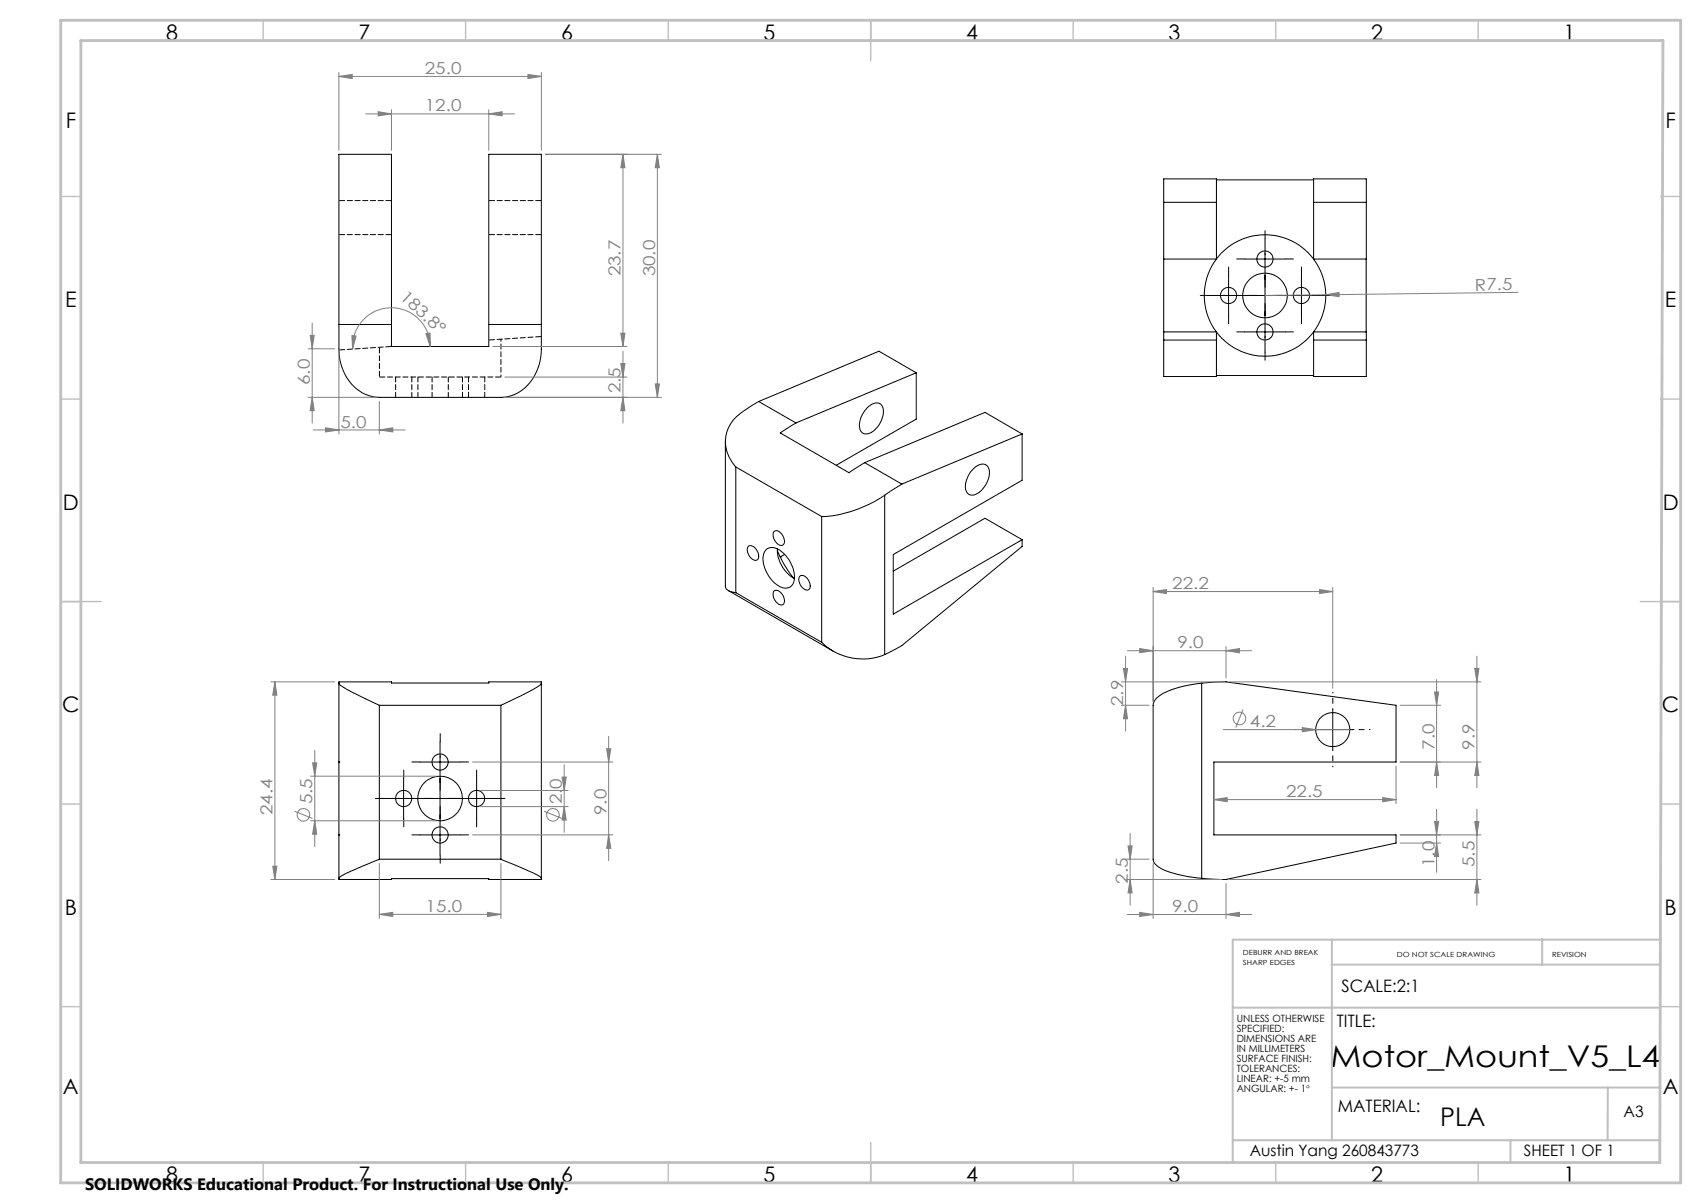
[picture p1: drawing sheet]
<svg xmlns="http://www.w3.org/2000/svg" width="420mm" height="297mm" viewBox="0 0 420 297" stroke-linecap="round" stroke-linejoin="round" font-family="sans-serif">
<g fill="none" stroke="#000" stroke-width=".25">
<path d="M287.3 49.9h13.1M300.4 44.4h23.9M312.3 58.9v28.1M324.3 49.9h13.1M287.3 64h13.1M298.3 73h28.1M300.4 64a15 15 0 0 0 0 17.9M300.4 64a15 15 0 0 1 23.9 0M300.4 64v-19.8h-13.1v48.8h13.1v-11.1M303.4 67.9v10.1M307.3 64h10.1M321.3 67.9v10.1"/>
<path d="M324.3 64a15 15 0 0 1 0 17.9M324.3 64h13.1M324.3 64v-19.8h13.1v48.8h-13.1v-11.1M83.7 80.1v1.2a28.9 28.9 0 0 0 .7 9.3 10.3 10.3 0 0 0 9.3 7.5h30a10.2 10.2 0 0 0 9.3-7.6 29.2 29.2 0 0 0 .7-9.2v-1.2M83.7 80.1v-42h13v42M83.7 80.1h13M96.7 80.1v5.4h24v-5.4M120.7 80.1v-42h13v42M120.7 80.1h13M187.3 99.1a25 25 0 0 0-6.5 4.9 8.7 8.7 0 0 0 .9 11.3M187.3 99.1l9.2 5.3M226.2 92v11.5l-19.7 11.4"/>
<path d="M226.2 92l-29.7 12.4M226.2 92l-9.2-5.3-29.7 12.4M287.3 81.9h13.1M287.3 84h13.1M300.4 81.9a15 15 0 0 0 23.9 0M300.4 92.7h23.9M307.3 81.9h10.1M324.3 81.9h13.1M324.3 84h13.1M179.1 109v36a2.74 2.74 0 0 0 2.6 1.3M181.7 115.3l21.2 12.2M181.7 115.3v31"/>
<path d="M196.5 104.4l-3.8 2.5 16.9 9.8 3.9-2.5M213.5 114.2l9.2 5.3M214.1 100.7a2.62 2.62 0 0 1 3.4-.9 4.1 4.1 0 0 1-.3 4.8 4.2 4.2 0 0 1-3.8 2.5 2.4 2.4 0 0 1-1.1-3.2l.6-1.5zM222.7 119.5l-4.3 2.8M240.2 115.8a2.48 2.48 0 0 1 3.6-.7 4.8 4.8 0 0 1-1.1 5.5 2.94 2.94 0 0 1-3.7 1.3 4.1 4.1 0 0 1 .3-4.8zM252.4 107.1l-29.7 12.4M252.4 107.1v11.5l-31.8 18.3v14.7l31.8-18.4M252.4 107.1l-9.2-5.3-29.7 12.4M184.9 134.8a2.48 2.48 0 0 1 2.4 3.1 .96 .96 0 0 1-1.7 0 2.33 2.33 0 0 1-.7-3.1zM189.2 135.7a3 3 0 0 1 4.1 .8 7.4 7.4 0 0 1 2.5 7.6 2.58 2.58 0 0 1-4.1 .1 7.9 7.9 0 0 1-3.1-7.6zM191.1 131.2a1.61 1.61 0 0 1 2.3 1.2 1.59 1.59 0 0 1-.2 2.2 2.48 2.48 0 0 1-2.3-2.7zM191.9 136l.8 1.5"/>
<path d="M191.9 135.5a8.5 8.5 0 0 0 4.2 7.3M192.7 137.5h.1M192.7 137.5l1.9 3.5 1.3 1.7M193.7 136.9l-1 .6M202.9 127.5v31.1M218.4 122.3a30 30 0 0 1-15.5 5.2M218.4 122.3v39.3M252.4 133.2v1.7l-29.7 24.5-4.3 2.2M252.4 133.2l-9.2-5.3-22.6 13.1M179.8 145.8l25.9 14.9M181.7 146.3l21.2 12.3M191.1 145.9a2 2 0 0 1 2.5 1.8 1.01 1.01 0 0 1-.2 1.5 1.01 1.01 0 0 1-1.4-.3 2.45 2.45 0 0 1-.9-3z"/>
<path d="M197.5 142.2a1.75 1.75 0 0 1 2.3 1.5 1.3 1.3 0 0 1-.5 2 2.52 2.52 0 0 1-1.8-3.5zM202.9 158.6a14.4 14.4 0 0 0 15.5 3M83.7 168.7v-.4h13v.3h24v-.3h13v.4M83.7 168.7a7.3 7.3 0 0 0 3.1 2.1l6.9 3.3M83.7 168.7v48.1M93.7 174.1h30M93.7 174.1v38M123.7 174.1v38M133.7 168.7a11.5 11.5 0 0 1-4.5 2.8l-5.5 2.6M133.7 168.7v48.1M296.7 168.7a23.2 23.2 0 0 0-10.5 3.2 2.99 2.99 0 0 0-1.5 2.2v38a4.4 4.4 0 0 0 3.5 3 37.4 37.4 0 0 0 8.5 1.7M296.7 168.7l6-.4 42 5.8v14h-45v18h45v2l-42 9-6-.3"/>
<path d="M296.7 168.7v48.1M329.1 175.2v9.9M83.7 188.1h.1M94.7 197.1h28M99.7 192.2v9.9M103.7 188.1h10M108.7 183.1v28M117.7 192.2v9.9M324.1 180.1h10M83.7 206.1h.1M83.7 216.8v.3h13v-.2h24v.2h13v-.3M93.7 212.1v.1a67.3 67.3 0 0 0-9.9 4.4l-.1 .2"/>
<path d="M93.7 212.1h30M103.7 206.1h10M123.7 212.1v.1a67.3 67.3 0 0 1 9.8 4.4l.2 .2"/>
<circle cx="303.3" cy="73" r="2"/>
<circle cx="312.3" cy="64" r="2"/>
<circle cx="312.3" cy="73" r="5.5"/>
<circle cx="321.3" cy="73" r="2"/>
<circle cx="312.3" cy="81.9" r="2"/>
<circle cx="99.7" cy="197.1" r="2.01"/>
<circle cx="108.7" cy="197.1" r="5.5"/>
<circle cx="108.7" cy="188.1" r="2"/>
<circle cx="117.7" cy="197.1" r="2.01"/>
<circle cx="329.1" cy="180.1" r="4.2"/>
<circle cx="108.7" cy="206.1" r="2.01"/>
</g>
<path d="M83.7 57.9h13M96.7 49.5h-13M120.7 57.9h13M133.7 49.5h-13M93.7 93.1h30" fill="none" stroke="#000" stroke-width=".25" stroke-dasharray="1.3 .6" stroke-dashoffset="-.1"/>
<path d="M83.7 86.4l13-.9M93.7 85.7v7.4M120.7 83.9l13-.8" fill="none" stroke="#000" stroke-width=".25" stroke-dasharray="1.3 .6" stroke-dashoffset="-.2"/>
<path d="M123.7 93.1v-9.4" fill="none" stroke="#000" stroke-width=".25" stroke-dasharray="1.3 .6" stroke-dashoffset=".7"/>
<path d="M97.7 93.1v5M101.7 98.1v-5M103.2 93.1v5M106.7 93.1v5M110.7 98.1v-5M114.2 98.1v-5M115.7 93.1v5M119.7 98.1v-5" fill="none" stroke="#000" stroke-width=".25" stroke-dasharray="1.3 .6"/>
<g fill="none" stroke="#808080" stroke-width=".25">
<path d="M83.7 18.9l3.3-.5v1zM83.7 17.9v19.2M83.7 18.9h50M130.4 18.4l3.3 .5-3.3 .5zM133.7 17.9v19.2M90.3 28.1h36.7M93.4 27.6l3.3 .5-3.3 .5zM96.7 27.1v10M120.7 28.1l3.3-.5v1zM120.7 27.1v10M134.7 38.1h28.6M153.8 38.1l.5 3.3h-1z"/>
<path d="M153.8 38.1v47.4M162.3 38.1l.5 3.3h-1zM162.3 38.1v60M77.1 79.8v24.7M327.3 72.8l3.3-.6 .1 1zM374.8 72.2l-62.5 .8M76.1 98.1h16.6M76.1 86.1h6.6M76.6 82.8h1l-.5 3.3zM77.1 98.1l.5 3.3h-1zM83.7 81.1v26M86.9 82.9l1 .1-.8 3.2z"/>
<path d="M93.7 99.1v8M105.2 82.4l1-.2v3.3zM106.2 85.5a9.6 9.6 0 0 0-9.9-9.5 9.6 9.6 0 0 0-9.2 10.2M121.7 85.5h33.1M124.7 98.1h38.6M124.7 93.1h30.1M153.3 82.3h1l-.5 3.2zM153.3 89.8h1l-.5 3.3zM153.8 98.1l.5 3.3h-1zM153.8 86.7v17.8M161.8 94.8h1l-.5 3.3zM77.3 106.1h22.7"/>
<path d="M80.4 105.6l3.3 .5-3.3 .5zM93.7 106.1l3.3-.5v1zM284.7 146l3.3-.4v.9zM284.7 145.1v28M284.7 146h44.4M302.7 159.6v7.8M325.8 145.6l3.3 .4-3.3 .5zM329.1 145.1v24.8M66.9 168.3h15.8M67.9 168.3l.5 3.3h-1.1zM67.9 168.3v48.8M276.9 174.1h6.8"/>
<path d="M276.9 168.3h24.8M277.4 165h1l-.5 3.3zM277.9 162v18.5M277.9 174.1l.5 3.3h-1zM278.4 160.7h30.7M281.4 160.1l3.3 .6-3.3 .4zM302.7 160.7l3.3-.6v1zM303.7 168.3h62M306.9 175.2l-1.7 4.4M321.6 179.6l3.3 .5-3.3 .6zM345.7 174.1h10M354.2 170.8h1l-.5 3.3z"/>
<path d="M354.7 167.8v26.7M364.1 165h1.1l-.5 3.3zM364.7 162v32.5M76.7 191.6h31M77.2 188.3h1l-.5 3.3zM77.7 185.3v23.7M116.7 188.1h34.6M118.7 195.2h21.6M118.7 199.1h21.6M138.8 191.8h1l-.5 3.4zM139.3 199.1l.5 3.4h-1zM139.3 188.8v16.7"/>
<path d="M149.8 184.9h1l-.5 3.2zM150.3 181.8v30.7M299.7 197.4l3.3-.5v1zM299.7 197.4h45M302 180.1h31.3M341.4 196.9l3.3 .5-3.3 .5zM344.7 189.1v9.3M345.7 188.1h20M354.7 188.1l.5 3.3h-1zM354.7 199.8v15.6M364.7 188.1l.5 3.3h-1.1zM364.7 199.8v23.7"/>
<path d="M66.9 217.1h15.8M67.3 213.9h1.1l-.5 3.2zM72.7 200.3l4.5 1.8M76.7 202.6h31M77.7 202.6l.5 3.3h-1zM93.7 213.1v13.7M116.7 206.1h34.6M123.7 213.1v13.7M134.3 200.3l4.4 1.8M150.3 206.1l.5 3.3h-1zM278 217.1h23.7M278 212.1h5.7"/>
<path d="M278.5 208.8h1l-.5 3.3zM279 217.1l.5 3.3h-1zM279 205.8v17.7M284.7 213.1v13.7M302.7 218.2v8.6M303.7 217.1h62M345.7 206.1h20M345.7 208.1h10M354.2 202.8h1l-.5 3.3zM354.7 208.1l.5 3.4h-1zM364.1 202.8h1.1l-.5 3.3zM364.7 217.1l.5 3.3h-1.1z"/>
<path d="M93.7 225.7l3.3-.5v1.1zM93.7 225.7h30M120.4 225.2l3.3 .5-3.3 .6zM278.4 225.8h30.7M281.4 225.2l3.3 .6-3.3 .5zM302.7 225.8l3.3-.6v1.1z"/>
<circle cx="306" cy="177.4" r="1.56"/>
<circle cx="74.9" cy="201.2" r="1.55"/>
<circle cx="136.5" cy="201.2" r="1.55"/>
</g>
<path d="M329.1 175.1v-4.2M324.1 180.1h-4.2M329.1 185.1v4.2M334.1 180.1h4.2" fill="none" stroke="#000" stroke-width=".25" stroke-dasharray="15.2 1.3 1.3 1.3" stroke-dashoffset="15"/>
<g fill="none" stroke="#000" stroke-width=".25" stroke-dasharray="15.2 1.3 1.3 1.3">
<path d="M312.4 58.9v-2M298.4 72.9h-2M302.4 72.9h-.5M303.4 67.9v-2M303.4 77.9v2M307.4 63.9h-2M308.4 72.9h2M312.4 76.9v-2M312.4 68.9v2M312.4 62.9v-.5M316.4 72.9h-2M317.4 63.9h2"/>
<path d="M321.4 67.9v-2M321.4 77.9v2M322.4 72.9h.5M326.4 72.9h2M307.4 81.9h-2M312.4 86.9v2M312.4 82.9v.5M317.4 81.9h2M94.7 197.1h-2M98.7 197.1h-.5M99.7 192.1v-2M103.7 188.1h-2"/>
<path d="M104.7 197.1h2M108.7 183.1v-2M108.7 193.1v2M108.7 187.1v-.5M112.7 197.1h-2M113.7 188.1h2M117.7 192.1v-2M118.7 197.1h.5M122.7 197.1h2M99.7 202.1v2M103.7 206.1h-2M108.7 201.1v-2"/>
<path d="M108.7 211.1v2M108.7 207.1v.5M113.7 206.1h2M117.7 202.1v2"/>
</g>
<g fill="none" stroke="#c0c0c0" stroke-width=".35">
<path d="M65 5v5M115 5v5M165 5v5M215 5v10M265 5v5M315 5v5M365 5v5M15 48.5h5M410 48.5h5M15 98.5h5M410 98.5h5M15 148.5h10"/>
<path d="M405 148.5h10M15 198.5h5M410 198.5h5M15 248.5h5M410 248.5h5M65 287v5M115 287v5M165 287v5M215 282v10M265 287v5M315 287v5M365 287v5"/>
</g>
<path d="M328.8 238.2h81.2M328.9 231.9v49.6M380.8 231.8v6.4M410 232h-105.6v55M304.4 248.8h105.6M328.9 268.5h81M397 268.5l-.1 13M304.4 281.5h105.6M373 281.5v5.5" fill="none" stroke="#c0c0c0" stroke-width=".5"/>
<path d="M15 5h400v287h-400zM20 10h390.6l-.8 277h-389.8z" fill="none" stroke="#c0c0c0" stroke-width=".7"/>
<g fill="#808080">
<path d="M321.6 179.6l3.3 .5-3.3 .6z"/>
<path d="M327.3 72.8l3.3-.6 .1 1z"/>
<path d="M86.9 82.9l1 .1-.8 3.2zM105.2 82.4l1-.2v3.3z"/>
<path d="M302.7 160.7l3.3-.6v1zM281.4 160.1l3.3 .6-3.3 .4zM302.7 225.8l3.3-.6v1.1zM281.4 225.2l3.3 .6-3.3 .5zM325.8 145.6l3.3 .4-3.3 .5zM284.7 146l3.3-.4v.9zM341.4 196.9l3.3 .5-3.3 .5zM299.7 197.4l3.3-.5v1z"/>
<path d="M93.7 225.7l3.3-.5v1.1zM120.4 225.2l3.3 .5-3.3 .6zM93.4 27.6l3.3 .5-3.3 .5zM120.7 28.1l3.3-.5v1zM83.7 18.9l3.3-.5v1zM130.4 18.4l3.3 .5-3.3 .5zM80.4 105.6l3.3 .5-3.3 .5zM93.7 106.1l3.3-.5v1z"/>
<path d="M354.7 188.1l.5 3.3h-1zM354.2 170.8h1l-.5 3.3zM354.7 208.1l.5 3.4h-1zM354.2 202.8h1l-.5 3.3zM77.1 98.1l.5 3.3h-1zM76.6 82.8h1l-.5 3.3z"/>
<path d="M138.8 191.8h1l-.5 3.4zM139.3 199.1l.5 3.4h-1zM149.8 184.9h1l-.5 3.2zM150.3 206.1l.5 3.3h-1zM77.2 188.3h1l-.5 3.3zM77.7 202.6l.5 3.3h-1zM67.9 168.3l.5 3.3h-1.1zM67.3 213.9h1.1l-.5 3.2zM277.4 165h1l-.5 3.3zM277.9 174.1l.5 3.3h-1zM278.5 208.8h1l-.5 3.3zM279 217.1l.5 3.3h-1zM364.1 165h1.1l-.5 3.3zM364.7 188.1l.5 3.3h-1.1zM364.1 202.8h1.1l-.5 3.3zM364.7 217.1l.5 3.3h-1.1zM153.8 38.1l.5 3.3h-1zM153.3 82.3h1l-.5 3.2zM162.3 38.1l.5 3.3h-1zM161.8 94.8h1l-.5 3.3zM153.3 89.8h1l-.5 3.3zM153.8 98.1l.5 3.3h-1z"/>
</g>
<text font-size="7.4" x="328.6" y="263.3">Motor_Mount_V5_L4</text>
<text font-size="6.3" x="355.6" y="278">PLA</text>
<g font-size="5.3">
<text x="41" y="9.9">8</text>
<text x="88.5" y="9.9">7</text>
<text x="138.5" y="9.9">6</text>
<text x="188.5" y="9.9">5</text>
<text x="238.5" y="9.9">4</text>
<text x="288.5" y="9.9">3</text>
<text x="338.5" y="9.9">2</text>
<text x="386" y="9.9">1</text>
<text x="16.2" y="31.6">F</text>
<text x="411.2" y="31.6">F</text>
<text x="16.1" y="75.9">E</text>
<text x="411.1" y="75.9">E</text>
<text x="15.5" y="125.9">D</text>
<text x="410.5" y="125.9">D</text>
<text x="15.4" y="175.9">C</text>
<text x="410.4" y="175.9">C</text>
<text x="16" y="225.9">B</text>
<text x="411" y="225.9">B</text>
<text x="15.5" y="270.1">A</text>
<text x="410.5" y="270.1">A</text>
<text x="41" y="291.9">8</text>
<text x="88.5" y="291.9">7</text>
<text x="138.5" y="291.9">6</text>
<text x="188.5" y="291.9">5</text>
<text x="238.5" y="291.9">4</text>
<text x="288.5" y="291.9">3</text>
<text x="338.5" y="291.9">2</text>
<text x="386" y="291.9">1</text>
</g>
<g font-size="4.2">
<text x="331.3" y="244.9">SCALE:2:1</text>
<text x="330.1" y="253.5">TITLE:</text>
<text x="330.3" y="274.5">MATERIAL:</text>
</g>
<g font-size="4.1" fill="#808080">
<text x="104.9" y="18.3">25.0</text>
<text x="104.9" y="27.5">12.0</text>
<text x="153.2" y="68.3" transform="rotate(-90 153.2 68.3)">23.7</text>
<text x="161.7" y="68.3" transform="rotate(-90 161.7 68.3)">30.0</text>
<text x="364.2" y="71.7" transform="rotate(-1 364.2 71.7)">R7.5</text>
<text x="98.6" y="73.5" transform="rotate(43 98.6 73.5)">183.8°</text>
<text x="76.5" y="95" transform="rotate(-90 76.5 95)">6.0</text>
<text x="153.2" y="97.1" transform="rotate(-90 153.2 97.1)">2.5</text>
<text x="84.1" y="105.5">5.0</text>
<text x="289.5" y="145.5">22.2</text>
<text x="290.7" y="160">9.0</text>
<text x="277.4" y="174.3" transform="rotate(-90 277.4 174.3)">2.9</text>
<text x="308.6" y="179.5">4.2</text>
<text x="354.2" y="185.1" transform="rotate(-90 354.2 185.1)">7.0</text>
<text x="364.1" y="185.1" transform="rotate(-90 364.1 185.1)">9.9</text>
<text x="317.5" y="196.8">22.5</text>
<text x="67.3" y="201.3" transform="rotate(-90 67.3 201.3)">24.4</text>
<text x="77.1" y="198.6" transform="rotate(-90 77.1 198.6)">5.5</text>
<text x="138.7" y="198.6" transform="rotate(-90 138.7 198.6)">2.0</text>
<text x="149.7" y="201.2" transform="rotate(-90 149.7 201.2)">9.0</text>
<text x="354.2" y="214.1" transform="rotate(-90 354.2 214.1)">1.0</text>
<text x="364.1" y="214.1" transform="rotate(-90 364.1 214.1)">5.5</text>
<text x="278.5" y="218.2" transform="rotate(-90 278.5 218.2)">2.5</text>
<text x="105.1" y="225.2">15.0</text>
<text x="289.4" y="225.2">9.0</text>
</g>
<text font-size="4.1" x="21" y="293.7">SOLIDWORKS Educational Product. For Instructional Use Only.</text>
<g font-size="3.9">
<text x="400.9" y="275.8">A3</text>
<text x="308.6" y="285.5">Austin Yang 260843773</text>
<text x="376.3" y="285.5">SHEET 1 OF 1</text>
</g>
<g font-size="2.5">
<text x="305.4" y="252.3">UNLESS OTHERWISE</text>
<text x="305.4" y="254.7">SPECIFIED:</text>
<text x="305.4" y="257.2">DIMENSIONS ARE</text>
<text x="305.4" y="259.7">IN MILLIMETERS</text>
<text x="305.4" y="262.1">SURFACE FINISH:</text>
<text x="305.4" y="264.6">TOLERANCES:</text>
<text x="305.4" y="267.1">LINEAR: +-5 mm</text>
<text x="305.4" y="269.6">ANGULAR: +- 1°</text>
</g>
<g font-size="1.7">
<text x="306.9" y="235.8">DEBURR AND BREAK</text>
<text x="306.9" y="238.3">SHARP EDGES</text>
<text x="344.9" y="236.3">DO NOT SCALE DRAWING</text>
<text x="383.2" y="236.3">REVISION</text>
</g>
</svg>
